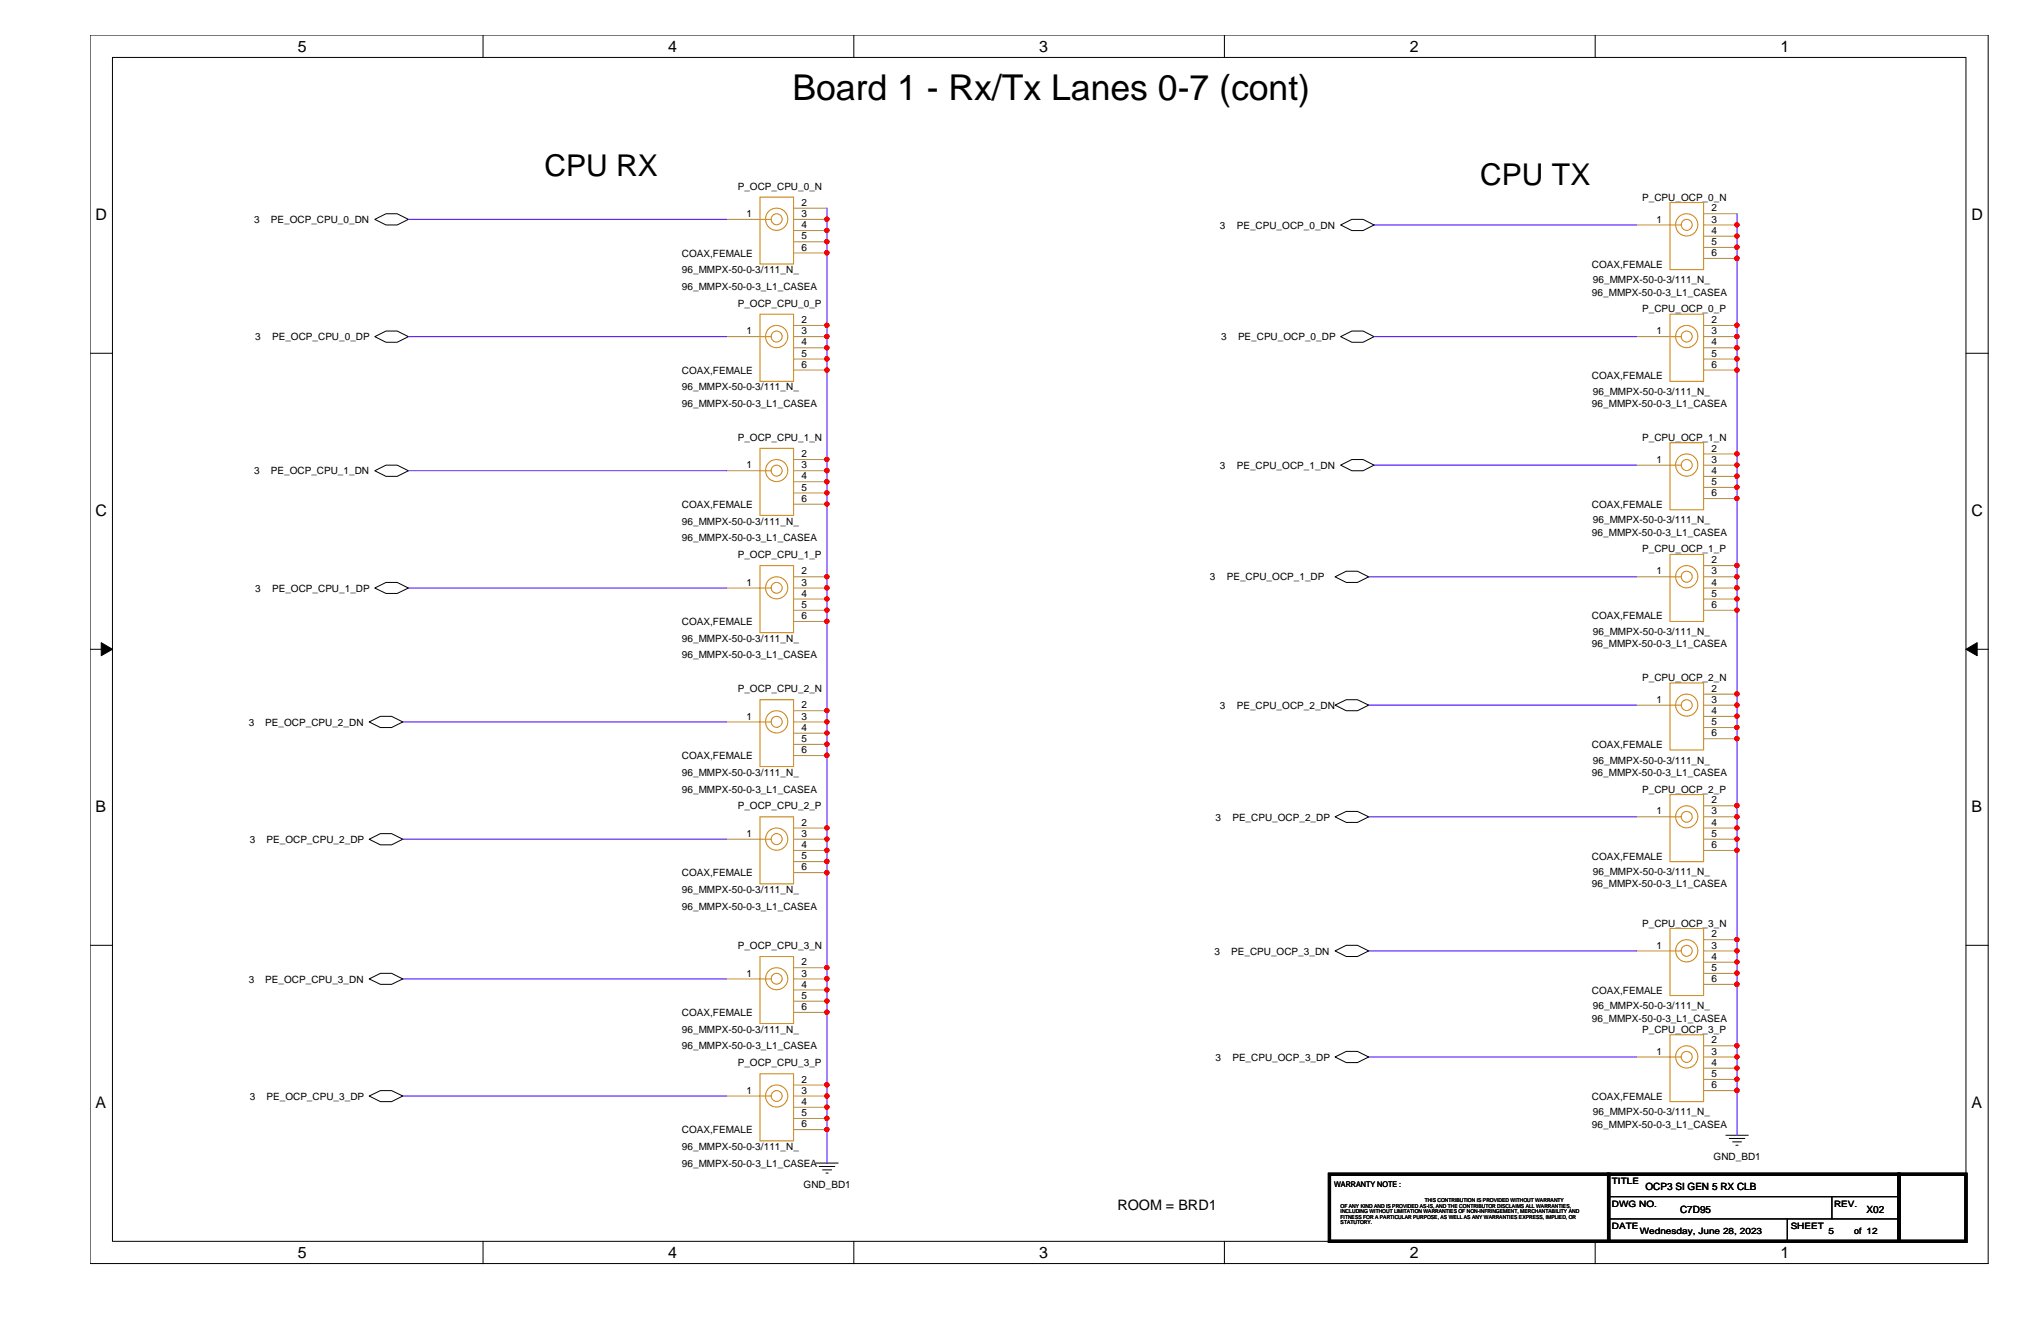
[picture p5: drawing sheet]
<svg xmlns="http://www.w3.org/2000/svg" width="432mm" height="279mm" viewBox="0 0 432 279" stroke-linecap="round" stroke-linejoin="round" font-family="sans-serif">
<path d="M19 7.4h401.6v259.8h-401.5zM23.8 12.1h392.1v250.5h-392.1z" fill="none" stroke="#000" stroke-width=".21"/>
<g fill="#fff">
<path d="M63 7.9h1.9v3.8h-1.9z"/>
<path d="M63 263.1h1.9v3.7h-1.9z"/>
</g>
<path d="M102.2 7.4v4.7M102.2 262.6v4.7" fill="none" stroke="#000" stroke-width=".21"/>
<g fill="#fff">
<path d="M141.4 7.9h1.9v3.8h-1.9z"/>
<path d="M141.4 263.1h1.9v3.7h-1.9z"/>
</g>
<path d="M180.6 7.4v4.7M180.6 262.6v4.7" fill="none" stroke="#000" stroke-width=".21"/>
<g fill="#fff">
<path d="M219.8 7.9h1.9v3.8h-1.9z"/>
<path d="M219.8 263.1h1.9v3.7h-1.9z"/>
</g>
<path d="M259 7.4v4.7M259 262.6v4.7" fill="none" stroke="#000" stroke-width=".21"/>
<g fill="#fff">
<path d="M298.2 7.9h1.9v3.8h-1.9z"/>
<path d="M298.2 263.1h1.9v3.7h-1.9z"/>
</g>
<path d="M337.5 7.4v4.7M337.5 262.6v4.7" fill="none" stroke="#000" stroke-width=".21"/>
<g fill="#fff">
<path d="M376.7 7.9h1.8v3.8h-1.8z"/>
<path d="M376.7 263.1h1.8v3.7h-1.8z"/>
<path d="M20.2 43.4h2.5v3.8h-2.5z"/>
<path d="M417.1 43.4h2.5v3.8h-2.5z"/>
<path d="M20.2 106h2.5v3.8h-2.5z"/>
<path d="M417.1 106h2.5v3.8h-2.5z"/>
</g>
<path d="M19.1 74.7h4.7M415.9 74.7h4.8" fill="none" stroke="#000" stroke-width=".21"/>
<g fill="#fff">
<path d="M20.2 168.6h2.3v3.8h-2.3z"/>
<path d="M417.1 168.6h2.3v3.8h-2.3z"/>
</g>
<path d="M19.1 137.3h4.7M415.9 137.3h4.8" fill="none" stroke="#000" stroke-width=".21"/>
<path d="M21.4 135.9l2.4 1.4-2.4 1.4zM415.9 137.3l2.4-1.4v2.8z" fill="#000" stroke="#000" stroke-width=".21"/>
<g fill="#fff">
<path d="M20.2 231.2h2.3v3.8h-2.3z"/>
<path d="M417.1 231.2h2.3v3.8h-2.3z"/>
</g>
<g fill="none" stroke="#000" stroke-width=".21">
<path d="M79.3 46.4l2.4-1.2h2.3l2.4 1.2-2.4 1.2h-2.3zM283.6 47.6l2.4-1.2h2.4l2.3 1.2-2.3 1.2h-2.4zM79.3 71.2l2.4-1.2h2.3l2.4 1.2-2.4 1.2h-2.3zM283.6 71.2l2.4-1.2h2.4l2.3 1.2-2.3 1.2h-2.4zM79.3 99.6l2.4-1.2h2.3l2.4 1.2-2.4 1.2h-2.3zM283.6 98.4l2.4-1.2h2.4l2.3 1.2-2.3 1.2h-2.4zM79.3 124.4l2.4-1.2h2.3l2.4 1.2-2.4 1.1h-2.3zM282.4 122l2.4-1.2h2.4l2.4 1.2-2.4 1.2h-2.4zM78.1 152.7l2.4-1.2h2.3l2.4 1.2-2.4 1.2h-2.3zM282.4 149.1l2.4-1.1h2.4l2.4 1.1-2.4 1.2h-2.4zM78.1 177.5l2.4-1.2h2.3l2.4 1.2-2.4 1.2h-2.3zM282.4 172.8l2.4-1.2h2.4l2.4 1.2-2.4 1.1h-2.4z"/>
<path d="M19.1 199.9h4.7M415.9 199.9h4.8M78.1 207.1l2.4-1.2h2.3l2.4 1.2-2.4 1.1h-2.3zM282.4 201.1l2.4-1.2h2.4l2.4 1.2-2.4 1.2h-2.4zM78.1 231.8l2.4-1.1h2.3l2.4 1.1-2.4 1.2h-2.3zM282.4 223.6l2.4-1.2h2.4l2.4 1.2-2.4 1.1h-2.4zM172.6 246h4.7M173.3 246.7h3.3M174 247.4h1.9M174.8 248.1h.4M340.3 253.1h61.4M340.3 257.8h61.4"/>
<path d="M365.1 240.1h4.8M365.8 240.8h3.3M366.6 241.5h1.8M367.2 242.2h.5M378.1 257.8v4.8M387.6 253.1v4.7"/>
</g>
<path d="M281.3 248.4h59v14.2h-59zM340.3 248.4h61.4v14.2h-61.4zM401.7 248.4h14.2v14.2h-14.2z" fill="none" stroke="#000" stroke-width=".68"/>
<g fill="none" stroke="#cc8006" stroke-width=".21">
<path d="M160.8 41.7h7.1v14.1h-7.1zM160.8 46.4h2.4M353.3 47.6h2.4M353.3 42.8h7.1v14.2h-7.1zM160.8 66.5h7.1v14.1h-7.1zM160.8 71.2h2.4M353.3 71.2h2.4M353.3 66.5h7.1v14.1h-7.1zM160.8 94.8h7.1v14.2h-7.1zM160.8 99.6h2.4M353.3 98.4h2.4M353.3 93.6h7.1v14.2h-7.1z"/>
<path d="M160.8 119.6h7.1v14.2h-7.1zM353.3 117.3h7.1v14.1h-7.1zM160.8 124.4h2.4M353.3 122h2.4M160.8 148h7.1v14.1h-7.1zM160.8 152.7h2.4M353.3 149.1h2.4M353.3 144.4h7.1v14.2h-7.1zM160.8 172.8h7.1v14.1h-7.1zM160.8 177.5h2.4M353.3 172.8h2.4M353.3 168.1h7.1v14.1h-7.1z"/>
<path d="M353.3 196.4h7.1v14.2h-7.1zM160.8 202.3h7.1v14.2h-7.1zM160.8 207.1h2.4M353.3 201.1h2.4M353.3 218.9h7.1v14.1h-7.1zM160.8 227.1h7.1v14.2h-7.1zM160.8 231.8h2.4M353.3 223.6h2.4"/>
<circle cx="164.3" cy="46.4" r="2.36"/>
<circle cx="164.3" cy="46.4" r="1.17"/>
<circle cx="356.8" cy="47.6" r="2.36"/>
<circle cx="356.8" cy="47.6" r="1.17"/>
<circle cx="164.3" cy="71.2" r="2.36"/>
<circle cx="164.3" cy="71.2" r="1.17"/>
<circle cx="356.8" cy="71.2" r="2.36"/>
<circle cx="356.8" cy="71.2" r="1.17"/>
<circle cx="164.3" cy="99.5" r="1.17"/>
<circle cx="164.3" cy="99.5" r="2.35"/>
<circle cx="356.8" cy="98.4" r="2.36"/>
<circle cx="356.8" cy="98.4" r="1.17"/>
<circle cx="164.3" cy="124.3" r="2.35"/>
<circle cx="164.3" cy="124.3" r="1.15"/>
<circle cx="356.8" cy="122" r="2.36"/>
<circle cx="356.8" cy="122" r="1.17"/>
<circle cx="164.3" cy="152.7" r="2.36"/>
<circle cx="164.3" cy="152.7" r="1.17"/>
<circle cx="356.9" cy="149.1" r="2.35"/>
<circle cx="356.9" cy="149.1" r="1.15"/>
<circle cx="164.3" cy="177.5" r="2.36"/>
<circle cx="164.3" cy="177.5" r="1.17"/>
<circle cx="356.9" cy="172.8" r="2.35"/>
<circle cx="356.9" cy="172.8" r="1.15"/>
<circle cx="164.3" cy="207" r="2.35"/>
<circle cx="164.3" cy="207" r="1.15"/>
<circle cx="356.8" cy="201.1" r="2.36"/>
<circle cx="356.8" cy="201.1" r="1.17"/>
<circle cx="164.3" cy="231.8" r="2.35"/>
<circle cx="164.3" cy="231.8" r="1.15"/>
<circle cx="356.8" cy="223.5" r="2.36"/>
<circle cx="356.8" cy="223.5" r="1.17"/>
</g>
<g fill="none" stroke="#a84" stroke-width=".21">
<path d="M153.7 46.4h7.1M167.9 44h7.1M167.9 46.4h7.1M167.9 48.8h7.1M167.9 51.1h7.1M167.9 53.5h7.1M346.2 47.6h7.1M360.4 45.2h7.1M360.4 47.6h7.1M360.4 50h7.1M360.4 52.3h7.1M360.4 54.7h7.1"/>
<path d="M153.7 71.2h7.1M167.9 68.8h7.1M167.9 71.2h7.1M167.9 73.6h7.1M167.9 75.9h7.1M167.9 78.3h7.1M346.2 71.2h7.1M360.4 68.8h7.1M360.4 71.2h7.1M360.4 73.6h7.1M360.4 75.9h7.1M360.4 78.3h7.1"/>
<path d="M153.7 99.6h7.1M167.9 97.2h7.1M167.9 99.6h7.1M346.2 98.4h7.1M360.4 96h7.1M360.4 98.4h7.1M167.9 101.9h7.1M167.9 104.3h7.1M167.9 106.6h7.1M360.4 119.6h7.1M360.4 100.8h7.1M360.4 103.1h7.1"/>
<path d="M360.4 105.5h7.1M153.7 124.4h7.1M167.9 122h7.1M167.9 124.4h7.1M167.9 126.7h7.1M167.9 129.1h7.1M167.9 131.4h7.1M346.2 122h7.1M360.4 122h7.1M360.4 124.4h7.1M360.4 126.7h7.1M360.4 129.1h7.1"/>
<path d="M153.7 152.7h7.1M167.9 150.3h7.1M167.9 152.7h7.1M167.9 155.1h7.1M167.9 157.4h7.1M167.9 159.8h7.1M346.2 149.1h7.1M360.4 146.8h7.1M360.4 149.1h7.1M360.4 151.5h7.1M360.4 153.9h7.1M360.4 156.3h7.1"/>
<path d="M153.7 177.5h7.1M167.9 175.1h7.1M167.9 177.5h7.1M167.9 179.9h7.1M346.2 172.8h7.1M360.4 170.4h7.1M360.4 172.8h7.1M360.4 175.1h7.1M360.4 177.5h7.1M360.4 179.9h7.1M167.9 182.2h7.1M167.9 184.6h7.1"/>
<path d="M360.4 198.8h7.1M153.7 207.1h7.1M167.9 204.7h7.1M167.9 207.1h7.1M167.9 209.4h7.1M167.9 211.8h7.1M167.9 214.1h7.1M346.2 201.1h7.1M360.4 201.1h7.1M360.4 203.5h7.1M360.4 205.9h7.1M360.4 208.2h7.1"/>
<path d="M153.7 231.8h7.1M167.9 229.5h7.1M167.9 231.8h7.1M167.9 234.2h7.1M167.9 236.6h7.1M167.9 238.9h7.1M346.2 223.6h7.1M360.4 221.2h7.1M360.4 223.6h7.1M360.4 225.9h7.1M360.4 228.3h7.1M360.4 230.7h7.1"/>
</g>
<g fill="none" stroke="#4200ff" stroke-width=".21">
<path d="M86.4 46.4h67.3M175 44v202M290.7 47.6h55.5M367.5 45.2v194.9M86.4 71.2h67.3M290.7 71.2h55.5M86.4 99.6h67.3M290.7 98.4h55.5M86.4 124.4h67.3M289.6 122h56.6M85.2 152.7h68.5M289.6 149.1h56.6"/>
<path d="M85.2 177.5h68.5M289.6 172.8h56.6M85.2 207.1h68.5M289.6 201.1h56.6M85.2 231.8h68.5M289.6 223.6h56.6"/>
</g>
<g fill="#f00" stroke="#f00" stroke-width=".21">
<circle cx="174.9" cy="46.4" r=".45"/>
<circle cx="174.9" cy="48.7" r=".45"/>
<circle cx="174.9" cy="51.1" r=".45"/>
<circle cx="174.9" cy="53.5" r=".46"/>
<circle cx="174.9" cy="68.8" r=".45"/>
<circle cx="174.9" cy="71.2" r=".45"/>
<circle cx="174.9" cy="73.5" r=".45"/>
<circle cx="174.9" cy="75.9" r=".46"/>
<circle cx="174.9" cy="78.3" r=".46"/>
<circle cx="174.9" cy="97.2" r=".45"/>
<circle cx="174.9" cy="99.5" r=".46"/>
<circle cx="174.9" cy="101.9" r=".46"/>
<circle cx="174.9" cy="104.2" r=".45"/>
<circle cx="174.9" cy="106.6" r=".45"/>
<circle cx="174.9" cy="122" r=".45"/>
<circle cx="174.9" cy="124.3" r=".46"/>
<circle cx="174.9" cy="126.7" r=".45"/>
<circle cx="174.9" cy="129" r=".45"/>
<circle cx="174.9" cy="131.4" r=".45"/>
<circle cx="174.9" cy="150.3" r=".45"/>
<circle cx="174.9" cy="152.7" r=".45"/>
<circle cx="174.9" cy="155" r=".45"/>
<circle cx="174.9" cy="157.4" r=".45"/>
<circle cx="174.9" cy="159.8" r=".46"/>
<circle cx="174.9" cy="175.1" r=".45"/>
<circle cx="174.9" cy="177.5" r=".45"/>
<circle cx="174.9" cy="179.8" r=".45"/>
<circle cx="174.9" cy="182.2" r=".46"/>
<circle cx="174.9" cy="184.6" r=".46"/>
<circle cx="174.9" cy="204.7" r=".45"/>
<circle cx="174.9" cy="207" r=".46"/>
<circle cx="174.9" cy="209.4" r=".45"/>
<circle cx="174.9" cy="211.7" r=".45"/>
<circle cx="174.9" cy="214.1" r=".45"/>
<circle cx="174.9" cy="229.4" r=".46"/>
<circle cx="174.9" cy="231.8" r=".46"/>
<circle cx="174.9" cy="234.2" r=".45"/>
<circle cx="174.9" cy="236.5" r=".45"/>
<circle cx="174.9" cy="238.9" r=".45"/>
<circle cx="367.5" cy="47.6" r=".45"/>
<circle cx="367.5" cy="49.9" r=".45"/>
<circle cx="367.5" cy="52.3" r=".46"/>
<circle cx="367.5" cy="54.6" r=".46"/>
<circle cx="367.5" cy="68.8" r=".45"/>
<circle cx="367.5" cy="71.2" r=".45"/>
<circle cx="367.5" cy="73.5" r=".45"/>
<circle cx="367.5" cy="75.9" r=".46"/>
<circle cx="367.5" cy="78.3" r=".46"/>
<circle cx="367.5" cy="96" r=".45"/>
<circle cx="367.5" cy="98.4" r=".45"/>
<circle cx="367.5" cy="100.7" r=".46"/>
<circle cx="367.5" cy="103.1" r=".45"/>
<circle cx="367.5" cy="105.4" r=".45"/>
<circle cx="367.5" cy="119.6" r=".45"/>
<circle cx="367.5" cy="122" r=".45"/>
<circle cx="367.5" cy="124.3" r=".46"/>
<circle cx="367.5" cy="126.7" r=".45"/>
<circle cx="367.5" cy="129" r=".45"/>
<circle cx="367.5" cy="146.8" r=".46"/>
<circle cx="367.5" cy="149.1" r=".46"/>
<circle cx="367.5" cy="151.5" r=".45"/>
<circle cx="367.5" cy="153.9" r=".45"/>
<circle cx="367.5" cy="156.2" r=".45"/>
<circle cx="367.5" cy="170.4" r=".46"/>
<circle cx="367.5" cy="172.8" r=".46"/>
<circle cx="367.5" cy="175.1" r=".45"/>
<circle cx="367.5" cy="177.5" r=".45"/>
<circle cx="367.5" cy="179.8" r=".45"/>
<circle cx="367.5" cy="198.7" r=".45"/>
<circle cx="367.5" cy="201.1" r=".45"/>
<circle cx="367.5" cy="203.5" r=".45"/>
<circle cx="367.5" cy="205.8" r=".46"/>
<circle cx="367.5" cy="208.2" r=".46"/>
<circle cx="367.5" cy="221.2" r=".45"/>
<circle cx="367.5" cy="223.5" r=".45"/>
<circle cx="367.5" cy="225.9" r=".45"/>
<circle cx="367.5" cy="228.3" r=".45"/>
<circle cx="367.5" cy="230.6" r=".46"/>
</g>
<text font-size="7.5" x="167.6" y="21.3">Board 1 - Rx/Tx Lanes 0-7 (cont)</text>
<g font-size="6.3">
<text x="115.2" y="37.3">CPU RX</text>
<text x="313.2" y="39.1">CPU TX</text>
</g>
<g font-size="3.4">
<text x="63" y="11">5</text>
<text x="141.4" y="11">4</text>
<text x="219.8" y="11">3</text>
<text x="298.2" y="11">2</text>
<text x="376.7" y="11">1</text>
<text x="20.2" y="46.5">D</text>
<text x="417.1" y="46.5">D</text>
<text x="20.2" y="109.1">C</text>
<text x="417.1" y="109.1">C</text>
<text x="20.2" y="171.7">B</text>
<text x="417.1" y="171.7">B</text>
<text x="20.2" y="234.3">A</text>
<text x="417.1" y="234.3">A</text>
<text x="63" y="266.1">5</text>
<text x="141.4" y="266.1">4</text>
<text x="219.8" y="266.1">3</text>
<text x="298.2" y="266.1">2</text>
<text x="376.7" y="266.1">1</text>
</g>
<text font-size="3" x="236.4" y="255.9">ROOM = BRD1</text>
<g font-size="2.1">
<text x="156.1" y="40.1">P_OCP_CPU_0_N</text>
<text x="53.8" y="47.2">3</text>
<text x="57.3" y="47.2">PE_OCP_CPU_0_DN</text>
<text x="157.9" y="45.9">1</text>
<text x="169.5" y="43.5">2</text>
<text x="169.5" y="45.9">3</text>
<text x="347.4" y="42.5">P_CPU_OCP_0_N</text>
<text x="350.5" y="47.1">1</text>
<text x="362.1" y="44.7">2</text>
<text x="362.1" y="47.1">3</text>
<text x="169.5" y="48.3">4</text>
<text x="169.5" y="50.6">5</text>
<text x="169.5" y="53">6</text>
<text x="258.1" y="48.3">3</text>
<text x="261.7" y="48.3">PE_CPU_OCP_0_DN</text>
<text x="362.1" y="49.4">4</text>
<text x="362.1" y="51.8">5</text>
<text x="144.3" y="54.3">COAX,FEMALE</text>
<text x="144.3" y="57.8">96_MMPX-50-0-3/111_N_</text>
<text x="336.8" y="56.6">COAX,FEMALE</text>
<text x="337" y="59.9">96_MMPX-50-0-3/111_N_</text>
<text x="362.1" y="54.1">6</text>
<text x="144.3" y="61.3">96_MMPX-50-0-3_L1_CASEA</text>
<text x="156.1" y="64.9">P_OCP_CPU_0_P</text>
<text x="336.8" y="62.5">96_MMPX-50-0-3_L1_CASEA</text>
<text x="54" y="72">3</text>
<text x="57.6" y="72">PE_OCP_CPU_0_DP</text>
<text x="157.9" y="70.7">1</text>
<text x="169.5" y="68.3">2</text>
<text x="169.5" y="70.7">3</text>
<text x="258.4" y="72">3</text>
<text x="261.9" y="72">PE_CPU_OCP_0_DP</text>
<text x="347.4" y="66.1">P_CPU_OCP_0_P</text>
<text x="350.5" y="70.7">1</text>
<text x="362.1" y="68.3">2</text>
<text x="362.1" y="70.7">3</text>
<text x="169.5" y="73.1">4</text>
<text x="169.5" y="75.4">5</text>
<text x="169.5" y="77.8">6</text>
<text x="362.1" y="73.1">4</text>
<text x="362.1" y="75.4">5</text>
<text x="362.1" y="77.8">6</text>
<text x="144.3" y="79.1">COAX,FEMALE</text>
<text x="144.3" y="82.6">96_MMPX-50-0-3/111_N_</text>
<text x="336.8" y="80.2">COAX,FEMALE</text>
<text x="337" y="83.6">96_MMPX-50-0-3/111_N_</text>
<text x="144.3" y="86.1">96_MMPX-50-0-3_L1_CASEA</text>
<text x="336.8" y="86.1">96_MMPX-50-0-3_L1_CASEA</text>
<text x="156.1" y="93.2">P_OCP_CPU_1_N</text>
<text x="347.4" y="93.2">P_CPU_OCP_1_N</text>
<text x="362.1" y="95.5">2</text>
<text x="53.8" y="100.3">3</text>
<text x="57.3" y="100.3">PE_OCP_CPU_1_DN</text>
<text x="157.9" y="99.1">1</text>
<text x="169.5" y="96.7">2</text>
<text x="169.5" y="99.1">3</text>
<text x="169.5" y="101.4">4</text>
<text x="258.1" y="99.1">3</text>
<text x="261.7" y="99.1">PE_CPU_OCP_1_DN</text>
<text x="350.5" y="97.9">1</text>
<text x="362.1" y="97.9">3</text>
<text x="362.1" y="100.2">4</text>
<text x="144.3" y="107.4">COAX,FEMALE</text>
<text x="169.5" y="103.8">5</text>
<text x="169.5" y="106.1">6</text>
<text x="336.8" y="107.4">COAX,FEMALE</text>
<text x="362.1" y="102.6">5</text>
<text x="362.1" y="104.9">6</text>
<text x="144.3" y="111">96_MMPX-50-0-3/111_N_</text>
<text x="336.8" y="113.3">96_MMPX-50-0-3_L1_CASEA</text>
<text x="337" y="110.7">96_MMPX-50-0-3/111_N_</text>
<text x="144.3" y="114.5">96_MMPX-50-0-3_L1_CASEA</text>
<text x="156.1" y="118">P_OCP_CPU_1_P</text>
<text x="347.4" y="116.8">P_CPU_OCP_1_P</text>
<text x="362.1" y="119.1">2</text>
<text x="54" y="125.1">3</text>
<text x="57.6" y="125.1">PE_OCP_CPU_1_DP</text>
<text x="157.9" y="123.9">1</text>
<text x="169.5" y="121.5">2</text>
<text x="169.5" y="123.9">3</text>
<text x="256" y="122.8">3</text>
<text x="259.5" y="122.8">PE_CPU_OCP_1_DP</text>
<text x="350.5" y="121.5">1</text>
<text x="362.1" y="121.5">3</text>
<text x="362.1" y="123.9">4</text>
<text x="169.5" y="126.2">4</text>
<text x="169.5" y="128.6">5</text>
<text x="169.5" y="130.9">6</text>
<text x="336.8" y="131">COAX,FEMALE</text>
<text x="362.1" y="126.2">5</text>
<text x="362.1" y="128.6">6</text>
<text x="144.3" y="132.2">COAX,FEMALE</text>
<text x="144.3" y="135.8">96_MMPX-50-0-3/111_N_</text>
<text x="336.8" y="136.9">96_MMPX-50-0-3_L1_CASEA</text>
<text x="337" y="134.3">96_MMPX-50-0-3/111_N_</text>
<text x="144.3" y="139.3">96_MMPX-50-0-3_L1_CASEA</text>
<text x="156.1" y="146.4">P_OCP_CPU_2_N</text>
<text x="169.5" y="149.8">2</text>
<text x="258.1" y="149.9">3</text>
<text x="261.7" y="149.9">PE_CPU_OCP_2_DN</text>
<text x="347.4" y="144">P_CPU_OCP_2_N</text>
<text x="350.5" y="148.6">1</text>
<text x="362.1" y="146.3">2</text>
<text x="362.1" y="148.6">3</text>
<text x="52.6" y="153.5">3</text>
<text x="56.1" y="153.5">PE_OCP_CPU_2_DN</text>
<text x="157.9" y="152.2">1</text>
<text x="169.5" y="152.2">3</text>
<text x="169.5" y="154.6">4</text>
<text x="362.1" y="151">4</text>
<text x="362.1" y="153.4">5</text>
<text x="362.1" y="155.7">6</text>
<text x="144.3" y="160.6">COAX,FEMALE</text>
<text x="169.5" y="156.9">5</text>
<text x="169.5" y="159.3">6</text>
<text x="336.8" y="158.2">COAX,FEMALE</text>
<text x="337" y="161.5">96_MMPX-50-0-3/111_N_</text>
<text x="144.3" y="164.1">96_MMPX-50-0-3/111_N_</text>
<text x="144.3" y="167.6">96_MMPX-50-0-3_L1_CASEA</text>
<text x="336.8" y="164.1">96_MMPX-50-0-3_L1_CASEA</text>
<text x="347.4" y="167.6">P_CPU_OCP_2_P</text>
<text x="156.1" y="171.2">P_OCP_CPU_2_P</text>
<text x="257.2" y="173.6">3</text>
<text x="260.7" y="173.6">PE_CPU_OCP_2_DP</text>
<text x="350.5" y="172.3">1</text>
<text x="362.1" y="169.9">2</text>
<text x="362.1" y="172.3">3</text>
<text x="52.8" y="178.3">3</text>
<text x="56.4" y="178.3">PE_OCP_CPU_2_DP</text>
<text x="157.9" y="177">1</text>
<text x="169.5" y="174.6">2</text>
<text x="169.5" y="177">3</text>
<text x="169.5" y="179.4">4</text>
<text x="362.1" y="174.6">4</text>
<text x="362.1" y="177">5</text>
<text x="362.1" y="179.4">6</text>
<text x="144.3" y="185.4">COAX,FEMALE</text>
<text x="169.5" y="181.7">5</text>
<text x="169.5" y="184.1">6</text>
<text x="336.8" y="181.8">COAX,FEMALE</text>
<text x="337" y="185.1">96_MMPX-50-0-3/111_N_</text>
<text x="144.3" y="188.9">96_MMPX-50-0-3/111_N_</text>
<text x="336.8" y="187.7">96_MMPX-50-0-3_L1_CASEA</text>
<text x="144.3" y="192.4">96_MMPX-50-0-3_L1_CASEA</text>
<text x="347.4" y="196">P_CPU_OCP_3_N</text>
<text x="156.1" y="200.7">P_OCP_CPU_3_N</text>
<text x="256.9" y="201.9">3</text>
<text x="260.5" y="201.9">PE_CPU_OCP_3_DN</text>
<text x="350.5" y="200.6">1</text>
<text x="362.1" y="198.2">2</text>
<text x="362.1" y="200.6">3</text>
<text x="362.1" y="203">4</text>
<text x="52.6" y="207.8">3</text>
<text x="56.1" y="207.8">PE_OCP_CPU_3_DN</text>
<text x="157.9" y="206.5">1</text>
<text x="169.5" y="204.2">2</text>
<text x="169.5" y="206.5">3</text>
<text x="169.5" y="208.9">4</text>
<text x="362.1" y="205.4">5</text>
<text x="362.1" y="207.7">6</text>
<text x="144.3" y="214.9">COAX,FEMALE</text>
<text x="169.5" y="211.2">5</text>
<text x="169.5" y="213.6">6</text>
<text x="336.8" y="210.1">COAX,FEMALE</text>
<text x="337" y="213.5">96_MMPX-50-0-3/111_N_</text>
<text x="144.3" y="218.4">96_MMPX-50-0-3/111_N_</text>
<text x="144.3" y="222">96_MMPX-50-0-3_L1_CASEA</text>
<text x="336.8" y="216.1">96_MMPX-50-0-3_L1_CASEA</text>
<text x="347.4" y="218.4">P_CPU_OCP_3_P</text>
<text x="362.1" y="220.7">2</text>
<text x="156.1" y="225.5">P_OCP_CPU_3_P</text>
<text x="257.2" y="224.3">3</text>
<text x="260.7" y="224.3">PE_CPU_OCP_3_DP</text>
<text x="350.5" y="223.1">1</text>
<text x="362.1" y="223.1">3</text>
<text x="362.1" y="225.4">4</text>
<text x="362.1" y="227.8">5</text>
<text x="52.8" y="232.6">3</text>
<text x="56.4" y="232.6">PE_OCP_CPU_3_DP</text>
<text x="157.9" y="231.3">1</text>
<text x="169.5" y="229">2</text>
<text x="169.5" y="231.3">3</text>
<text x="169.5" y="233.7">4</text>
<text x="336.8" y="232.6">COAX,FEMALE</text>
<text x="362.1" y="230.2">6</text>
<text x="144.3" y="239.7">COAX,FEMALE</text>
<text x="169.5" y="236.1">5</text>
<text x="169.5" y="238.4">6</text>
<text x="336.8" y="238.5">96_MMPX-50-0-3_L1_CASEA</text>
<text x="337" y="235.9">96_MMPX-50-0-3/111_N_</text>
<text x="144.3" y="243.2">96_MMPX-50-0-3/111_N_</text>
<text x="362.5" y="245.4">GND_BD1</text>
<text x="144.3" y="246.8">96_MMPX-50-0-3_L1_CASEA</text>
<text x="170" y="251.2">GND_BD1</text>
<text x="348.1" y="251.7">OCP3 SI GEN 5 RX CLB</text>
<text x="355.4" y="256.5">C7D95</text>
<text x="394.9" y="256.5">X02</text>
</g>
<g font-size="1.9">
<text x="341" y="250.5">TITLE</text>
<text x="341" y="255.3">DWG NO.</text>
<text x="388" y="255.3">REV.</text>
<text x="341" y="260">DATE</text>
<text x="346.9" y="260.9">Wednesday, June 28, 2023</text>
<text x="378.8" y="260">SHEET</text>
<text x="386.8" y="260.9">5</text>
<text x="392.3" y="260.9">of 12</text>
</g>
<text font-size="1.7" x="282.2" y="251">WARRANTY NOTE :</text>
<g font-size="1.1">
<text x="283.6" y="255.4">OF ANY KIND AND IS PROVIDED AS-IS, AND THE CONTRIBUTOR DISCLAIMS ALL WARRANTIES,</text>
<text x="283.6" y="256.6">INCLUDING WITHOUT LIMITATION WARRANTIES OF NON-INFRINGEMENT, MERCHANTABILITY AND</text>
<text x="283.6" y="257.8">FITNESS FOR A PARTICULAR PURPOSE, AS WELL AS ANY WARRANTIES EXPRESS, IMPLIED, OR</text>
<text x="301.4" y="254.2">THIS CONTRIBUTION IS PROVIDED WITHOUT WARRANTY</text>
<text x="283.6" y="259">STATUTORY.</text>
</g>
</svg>
